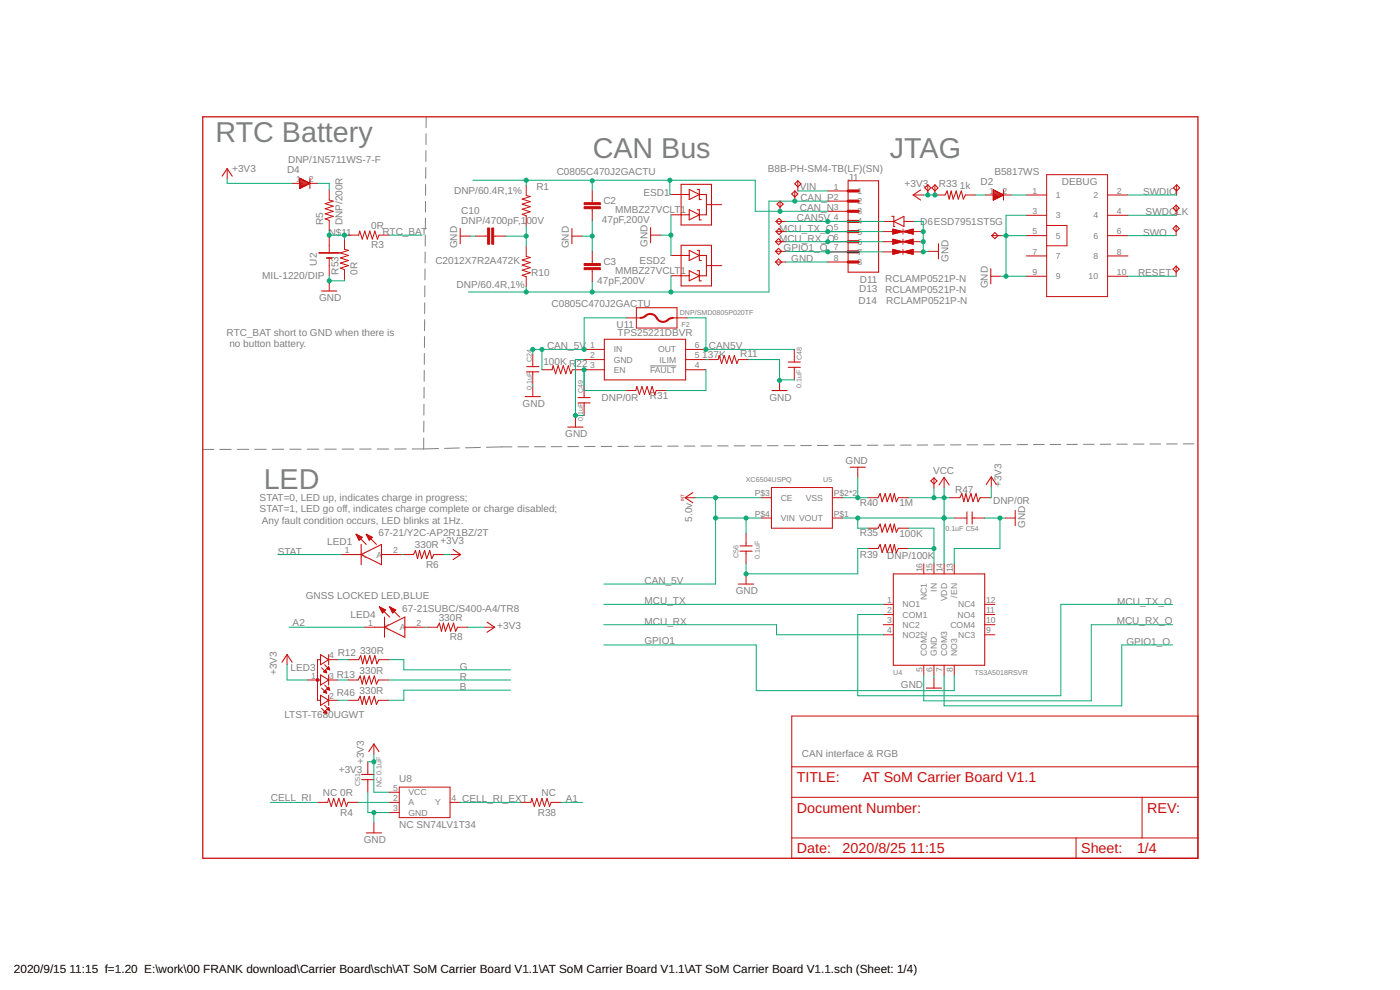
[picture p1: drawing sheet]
<svg xmlns="http://www.w3.org/2000/svg" width="420mm" height="297mm" viewBox="0 0 420 297" stroke-linecap="round" stroke-linejoin="round" font-family="sans-serif">
<g fill="none" stroke="#808080" stroke-width=".3">
<path d="M127.9 35.1v3.2M127.7 55.3v3.3M127.8 50.3v3.2M127.8 45.2v3.3M127.9 40.1l-.1 3.3M127.6 75.6v3.3M127.6 70.5v3.3M127.7 65.5l-.1 3.2M127.7 60.4v3.3M127.4 95.9v3.3M127.5 90.8l-.1 3.3M127.5 85.8v3.2"/>
<path d="M127.6 80.7l-.1 3.3M127.3 116.2v3.3M127.3 111.1v3.3M127.4 106.1l-.1 3.2M127.4 101v3.3M195.1 109.8h7.9M64.2 134.8l-3.5 .1M66 134.8h3.4M74.7 134.8h-3.5M76.5 134.8h3.4M85.2 134.8h-3.5M87 134.8h3.4"/>
<path d="M92.2 134.8h3.5M97.5 134.8h3.4M102.7 134.7h3.5M111.4 134.7h-3.5M113.2 134.7h3.4M121.9 134.7h-3.5M123.7 134.7h3.4M127.2 131.4l-.1 3.3M127.2 126.3v3.3M127.2 121.3v3.2M131.6 134.6l-4.5 .1M137.9 134.4l-4.5 .1"/>
<path d="M144.2 134.3l-4.5 .1M153.6 134.1l-7.6 .1M158.6 134l-3.2 .1M163.6 134h-3.2M168.6 134h-3.2M173.6 134h-3.2M178.6 134h-3.2M183.6 133.9l-3.2 .1M188.6 133.9h-3.2M193.6 133.9h-3.2M198.6 133.9h-3.2M200.4 133.9h3.2"/>
<path d="M205.4 133.8h3.2M210.4 133.8h3.2M215.3 133.8h3.2M220.3 133.8h3.2M225.3 133.8h3.2M230.3 133.7h3.2M235.3 133.7h3.2M240.3 133.7h3.2M248.5 133.6l-3.2 .1M253.5 133.6h-3.2M258.5 133.6h-3.2M263.5 133.6h-3.2"/>
<path d="M268.5 133.6h-3.2M273.5 133.5l-3.2 .1M278.4 133.5h-3.1M283.4 133.5h-3.2M288.4 133.5h-3.2M293.4 133.5h-3.2M298.4 133.4l-3.2 .1M303.4 133.4h-3.2M308.4 133.4h-3.2M313.4 133.4h-3.2M318.4 133.3l-3.2 .1M323.4 133.3h-3.2"/>
<path d="M328.4 133.3h-3.2M333.3 133.3h-3.1M335.2 133.3h3.1M340.1 133.2h3.2M345.1 133.2h3.2M350.1 133.2h3.2M355.1 133.2h3.2"/>
</g>
<path d="M60.9 35.1h298.6v222.4h-298.6z" fill="none" stroke="#c90d0c" stroke-width=".38"/>
<g fill="none" stroke="#c90d0c" stroke-width=".3">
<path d="M68.2 50.6v3M87.7 55h3M92.2 55h3.1M98.8 57v3l1.2 .3-2.4 .8 2.4 .8-2.4 .7 2.4 .8-2.4 .8 2.4 .7-2.4 .8 1.2 .4v3.1M157.9 55.6v3.1l1.2 .3-2.4 .7 2.4 .8-2.4 .8 2.4 .7-2.4 .8 2.4 .7-2.4 .8 1.2 .4v3.1M177.7 57.1v3.7M201.4 58.4h3M238.5 57.3v3M239.4 54.3v3M248.4 57.3h6.1M274 58.5h3.1M278.4 55.5v3"/>
<path d="M280.6 55.5v3h3M289.7 58.5h3.1M295.8 58.5h3.1M300.4 58.5h3M308 58.5h6.1M314.1 52.4h18.3v36.6h-18.3zM332.4 58.5h6.1M353.1 55.5v3M98.8 70.5v5.4M98.8 77.4v5.3M103.4 71.8v3l1.2 .3-2.4 .8 2.4 .7-2.4 .8 2.4 .8-2.4 .7 2.4 .8-2.4 .8 1.2 .4v3M104.6 70.5h3l.3-1.2 .8 2.5 .8-2.5 .7 2.5 .8-2.5 .7 2.5 .8-2.5 .8 2.5 .4-1.3h3.1"/>
<path d="M138.1 70.8h3.1M142.7 70.8h3.6M148.2 70.8h3.6M157.9 73.9v3l1.2 .4-2.4 .7 2.4 .8-2.4 .7 2.4 .8-2.4 .8 2.4 .7-2.4 .8 1.2 .4v3.1M171.6 70.8h3.1M177.7 62.6v3.7M177.7 75.4v3.7M195.3 70.5h3M201.4 64.5h3M201.4 76.6h3M213.5 61.4h3.1M213.5 79.7h3.1"/>
<path d="M232.7 72.5h3.1M232.7 78.6h3.1M232.7 75.4h3.1M232.9 66.4h3M232.9 69.5h3M234.1 60.3v3.1M248.4 60.3h6.1M248.4 63.4h6.1M248.4 66.4h6.1M248.4 69.5h6.1M248.4 72.5h6.1M248.4 75.6h6.1"/>
<path d="M248.4 78.6h6.1M264.9 69.5h3M264.9 72.5h3M264.9 75.6h3M265.2 66.4h3M267.9 68.7l6.1 1.6v-1.6l-6.1 1.6zM267.9 71.8v1.5l6.1-1.5v1.5zM267.9 74.8v1.5l6.1-1.5v1.5zM267.9 70.2h.3M267.9 70h.9M267.9 69.9h1.5M267.9 69.7h2.1"/>
<path d="M267.9 69.6h2.7M267.9 69.4h2.9M267.9 69.3h2.3M267.9 69.1h1.7M267.9 69h1M267.9 68.8h.5M267.9 73.2h.4M267.9 73h1M267.9 72.9h1.6M267.9 72.7h2.2M267.9 72.6h2.8M267.9 72.5h2.8"/>
<path d="M267.9 72.3h2.2M267.9 72.1h1.6M267.9 72h1M267.9 71.8h.3M267.9 76.2h.5M267.9 76.1h1.1M267.9 75.9h1.7M267.9 75.8h2.3M267.9 75.6h2.9M267.9 75.5h2.7M267.9 75.3h2.1M267.9 75.2h1.4"/>
<path d="M267.9 75h.9M267.9 74.9h.2M271 68.7v1.6M271 71.8v1.5M271 74.8v1.5M271.2 75.6h2.8M271.2 69.4h2.8M271.3 72.6h2.7M271.3 66.4h3M271.3 72.5h2.7M271.4 69.6h2.6M271.4 75.5h2.6"/>
<path d="M271.8 75.8h2.2M271.8 69.3h2.2M271.9 72.7h2.1M271.9 72.3h2.1M272 69.7h2M272 75.3h2M272.4 75.9h1.6M272.4 69.1h1.6M272.5 72.9h1.5M272.5 72.1h1.5M272.6 69.9h1.4M272.6 75.2h1.4"/>
<path d="M273 76.1h1M273 69h1M273.1 73h.9M273.1 72h.9M273.2 70h.8M273.2 75h.8M273.6 76.2h.4M273.6 68.8h.4M273.7 73.2h.3M273.7 71.8h.3M273.8 70.2h.2M273.8 74.9h.2"/>
<path d="M274 69.5h3.1M274 72.5h3.1M274 75.6h3.1M278.6 75.4h3M297.6 70.7h3.1M308 70.7h6.1M308 64.6h6.1M308 76.8h6.1M314.1 67.6h6.1v6.1h-6.1M332.4 70.7h6.1M332.4 64.6h6.1M332.4 76.8h6.1"/>
<path d="M353 61.6v3M353 67.6v3.1M353 79.8v3.1M98.8 84.3v3M177.7 80.9v3.7M187.9 95.4h4.3M191 92.3h12.2v6.1h-12.2zM201.4 82.7h3M202 95.4h4.2M297.3 82.9h3.1M308 82.9h6.1M332.4 82.9h6.1"/>
<path d="M159.9 106.2v3.8M159.9 111.6v3.7M159.9 116v3M162.6 110.9h3.1l.3-1.2 .8 2.4 .7-2.4 .8 2.4 .7-2.4 .8 2.4 .8-2.4 .7 2.4 .5-1.2h3M175.3 104.8h6.1M175.3 107.9h6.1M175.3 110.9h6.1M175.3 115.5v3.8M187.8 117.2h3l.3-1.2 .8 2.4 .8-2.4 .7 2.4 .8-2.4 .7 2.4 .8-2.4 .8 2.4 .4-1.2h3.1M205.8 104.8h6.1M205.8 107.9h6.1M205.8 110.9h6.1"/>
<path d="M212.5 107.9h3l.3-1.2 .8 2.4 .7-2.4 .8 2.4 .8-2.4 .7 2.4 .8-2.4 .7 2.4 .5-1.2h3.1M234 114.1v3.1M238.4 104.8v3.8M238.4 110.2v3.8M172.7 125.1v3M175.3 120.9v3.8M205.6 149.3h3.1M223.9 160v3.8M228.5 155.4h3M228.5 149.3h3M231.5 146.3h18.3v12.2h-18.3zM249.8 155.4h3.1"/>
<path d="M249.8 149.3h3.1M257.4 140.2v3M260.5 149.3h3M260.5 158.5h3M269.6 149.3h3.1M269.6 158.5h3.1M280.3 143.4v3M283.3 143.2v3.1M285 149.3h3.1M286.4 155.4h3.8M291.8 155.4h3.7M294.2 149.3h3"/>
<path d="M297.5 143.1v3M301.6 155.4h3.1M102.3 166.4h3M117.5 166.4h3.1M121.1 166.4h3M130.2 166.4h3M135.2 166.4h3.1M223.9 165.4v3.7M223.9 172.2v3M260.5 164.6h3M269.6 164.6h3.1M277.2 169.1v3.1"/>
<path d="M280.3 169.1v3.1M283.3 169.1v3.1M286.4 169.1v3.1M86.1 196.4v3.1M96.2 197.9h-.9v12.2h.9M97.4 199.5l1.1 1M98.3 197.9h3.1M104.6 197.9h3M109.3 188.2h3.1M113.7 197.9h3.1M124.5 188.2h3.1M128.2 188.2h3.1"/>
<path d="M137.4 188.2h3M145.4 188.2h3.1M265 181.3h3.1M265 184.4h3.1M265 187.4h3.1M265 190.5h3.1M277.2 199.6v3M280.3 199.6v3M283.3 199.6v3M286.4 199.6v3M295.5 181.3h3.1M295.5 184.4h3.1"/>
<path d="M295.5 187.4h3.1M295.5 190.5h3.1M92.2 204h4M96.5 200.4l1.1 1M96.5 206.5l1.1 1M96.5 212.6l1.1 1M97.1 207.7l.9 .3M97.1 207.7h.8M97.2 213.7h.7M97.2 201.5h.7M97.3 207.5h.6M97.3 201.6h.7"/>
<path d="M97.3 213.6h.6M97.4 201.3h.5M97.4 205.5l1.1 1.1M97.4 211.6l1.1 1.1M97.4 207.4h.4M97.4 213.9h.6M97.5 213.4h.3M97.5 201.2h.3M97.6 207.8h.4M97.6 207.2h.2M97.6 213.3h.2M97.7 201h.1"/>
<path d="M97.7 201l.3 .9-.9-.3zM97.7 201.8h.3M97.7 207.1l.3 .9M97.7 207.1l-.6 .6M97.7 207.1h.1M97.7 213.2l.3 .9-.9-.3zM97.9 214h.1M98 208h.1M98 212.9l1 .3M98 212.9l.6-.6 .4 .9M98.1 206.8h.7M98.1 212.8h.7"/>
<path d="M98.1 200.6h.7M98.2 206.6h.6M98.2 200.7h.7M98.2 212.7h.6M98.3 200.4h.5M98.3 206.5h.4M98.3 210.1h3.1M98.3 204h3.1M98.4 213h.5M98.4 212.5h.3M98.4 200.3h.3M98.5 206.3h.2"/>
<path d="M98.5 206.9h.4M98.5 212.4h.2M98.6 200.1h.1M98.6 200.1l.4 .9-1-.3zM98.6 206.2l.4 .9-1-.3M98.6 206.2l-.6 .6M98.6 206.2h.1M98.7 200.9h.2M98.8 213.1h.1M104.4 210.1h3.1M104.4 204h3.1M113.6 210.1h3"/>
<path d="M113.6 204h3M237.6 214.8h121.9v42.7h-121.9zM280.3 203.4v3.1M110.4 228.6v3.8M110.4 233.9v3.8M112.2 223.2v3.1M116.8 237.7h3M119.8 236.2h15.3v9.1h-15.3zM237.6 239.2h121.9M237.6 230.1h121.9M342.8 239.2v12.2M95.3 240.7h3l.3-1.2 .8 2.5 .8-2.5 .7 2.5 .8-2.5 .7 2.5 .8-2.5 .8 2.5 .4-1.3h3.1"/>
<path d="M112.2 246.8v3.1M116.8 240.7h3M116.8 243.8h3M135.1 240.7h3M156.3 240.7h3l.3-1.2 .8 2.5 .7-2.5 .8 2.5 .7-2.5 .8 2.5 .8-2.5 .7 2.5 .5-1.3h3M237.6 251.4h121.9M322.9 251.4v6.1"/>
</g>
<g fill="none" stroke="#c90d0c" stroke-width=".32">
<path d="M66.7 52.9l1.5-2.3 1.5 2.3M90 53.5l3 1.5-3 1.5zM90 56.5h.1M90 56.2h.6M90 56h1.1M90 55.7h1.6M90 55.4h2.2M90 55.1h2.7M90 54.9h2.7M90 54.6h2.2M90 54.3h1.7M90 54.1h1.1"/>
<path d="M90 53.8h.6M90 53.5h.1M93 53.5v3M204.4 55.3h9.1v12.2h-9.1zM204.4 58.4h2.4M206.8 56.8l3.1 1.6-3.1 1.5zM209.3 56.8h.6v3.1h.6M209.9 58.4h2.1v6.1h-2.1M237.6 58.2l.9-.9 .9 .9-.9 .9zM238.5 55.2l.9-.9 1 .9-1 .9zM254.5 54.3h9.2v27.4h-9.2zM276.3 57l-2.3 1.5 2.3 1.5"/>
<path d="M277.5 56.4l.9-.9 1 .9-1 .9zM279.7 56.4l.9-.9 .9 .9-.9 .9zM283.6 58.5l.6-1.2 .7 2.4 .6-2.4 .6 2.4 .9-2.4 .6 2.4 .9-2.4 .6 2.4 .6-1.2M298.1 57l3.1 1.5-3.1 1.5zM298.1 59.8h.5M298.1 59.5h1M298.1 59.2h1.6M298.1 59h2.1M298.1 58.7h2.7M298.1 58.4h2.9M298.1 58.1h2.3M298.1 57.9h1.8"/>
<path d="M298.1 57.6h1.2M298.1 57.3h.7M298.1 57.1h.2M301.2 57v3M352.2 56.4l.9-.9 .9 .9-.9 .9zM138.1 68.6v4.5M171.6 68.6v4.5M195.3 68.3v4.5M204.4 73.6h9.1v12.2h-9.1zM204.4 64.5h2.4M204.4 76.6h2.4M206.8 62.9l3.1 1.6-3.1 1.5z"/>
<path d="M206.8 75.1l3.1 1.5-3.1 1.6zM209.3 62.9h.6v3.1h.6M209.3 75.1h.6v3.1h.6M209.9 76.6h2.1v6.1h-2.1M212 61.4h1.5M212 79.7h1.5M232.7 72.5l1-.9 .9 .9-.9 .9zM232.7 78.6l1-.9 .9 .9-.9 .9zM233.2 61.3l.9-1 .9 1-.9 .9zM233.7 74.5l.9 .9-.9 .9-1-.9zM233.8 65.5l.9 .9-.9 1-.9-1zM233.8 68.6l.9 .9-.9 .9-.9-.9z"/>
<path d="M267.6 64.9h.6v3.1h.3M268.2 66.4l3.1-1.5v3.1zM281.6 73.1v4.6M297.6 70.7l1-.9 .9 .9-.9 .9zM352 68.6l1-1 .9 1-.9 .9zM352 62.5l1-.9 .9 .9-.9 .9zM96.5 87.3h4.6M204.4 82.7h2.4M206.8 81.2l3.1 1.5-3.1 1.6zM209.3 81.2h.6v3.1h.6M297.3 80.6v4.6M352 80.8l1-1 .9 1-.9 .9z"/>
<path d="M157.6 119h4.6M158.1 110h3.6M158.1 111.6h3.6M173.5 119.3h3.6M181.4 101.8h24.4v12.2h-24.4zM231.7 117.2h4.5M236.6 108.6h3.6M236.6 110.2h3.6M170.4 128.1h4.6M173.5 120.9h3.6M207.9 147.8l-2.3 1.5 2.3 1.6M255.1 140.2h4.6"/>
<path d="M263.5 158.5l.6-1.3 .6 2.5 1-2.5 .6 2.5 .9-2.5 .6 2.5 .6-2.5 .6 2.5 .6-1.2M263.5 149.3l.6-1.2 .6 2.4 1-2.4 .6 2.4 .9-2.4 .6 2.4 .6-2.4 .6 2.4 .6-1.2M279.4 144.3l.9-.9 .9 .9-.9 .9zM281.8 145.5l1.5-2.3 1.6 2.3M288.1 149.3l.6-1.2 .6 2.4 .6-2.4 .6 2.4 .9-2.4 .6 2.4 .9-2.4 .6 2.4 .7-1.2M290.2 153.6v3.6M291.8 153.6v3.6M296 145.4l1.5-2.3 1.5 2.3M304.7 153.1v4.6M105.3 166.4h3.1M106.9 160.3l3 3M106.9 160.3l1.8 .9-.9 .9z"/>
<path d="M107 160.5h.3M107.1 160.8h.8M107.3 161.1h1.1M107.4 161.4h1.2M107.5 161.6h.8M107.7 161.9h.3M108.4 166.4l6.1-3.1v6.1zM108.4 163.3v6.1M109.9 160.3l3.1 3M109.9 160.3l1.8 .9-.9 .9zM110 160.5h.4M110.2 160.8h.7"/>
<path d="M110.3 161.1h1.2M110.4 161.4h1.2M110.6 161.6h.7M110.7 161.9h.4M114.5 166.4h3M124.1 166.4l.6-1.2 .6 2.4 .6-2.4 .6 2.4 .9-2.4 .7 2.4 .9-2.4 .6 2.4 .6-1.2M136 164.9l2.3 1.5-2.3 1.5M221.6 175.2h4.6M222.1 163.8h3.6M222.1 165.4h3.6M263.5 164.6l.6-1.3 .6 2.5 1-2.5 .6 2.5 .9-2.5 .6 2.5 .6-2.5 .6 2.5 .6-1.2M268.1 172.2h27.4v27.4h-27.4z"/>
<path d="M84.6 198.7l1.5-2.3 1.6 2.3M96.2 196.4l2.4 1.5-2.4 1.6zM98.6 196.4v3.1M107.6 197.9l.6-1.2 .7 2.5 .6-2.5 .6 2.5 .9-2.5 .6 2.5 .9-2.5 .6 2.5 .6-1.3M112.4 188.2h3M113.9 182.1l3 3M113.9 182.1l1.8 .9-.9 .9zM113.9 182.1h.1M114 182.4h.4M114.2 182.6h.8M114.3 182.9h1.2M114.4 183.2h1.1"/>
<path d="M114.6 183.5h.7M114.7 183.7h.3M115.4 188.2l6.1-3.1v6.1zM115.4 185.1v6.1M116.9 182.1l3.1 3M116.9 182.1h.1M116.9 182.1l1.9 .9-1 .9zM117.1 182.4h.4M117.2 182.6h.8M117.3 182.9h1.3M117.5 183.2h1.1M117.6 183.5h.7"/>
<path d="M117.8 183.7h.2M121.5 188.2h3M131.3 188.2l.6-1.2 .6 2.4 .6-2.4 .6 2.4 .9-2.4 .6 2.4 .9-2.4 .6 2.4 .7-1.2M146.2 186.7l2.3 1.5-2.3 1.5M96.2 202.5l2.4 1.5-2.4 1.5zM96.2 208.6l2.4 1.5-2.4 1.5zM98.6 202.5v3M98.6 208.6v3M107.5 204l.6-1.2 .6 2.5 .6-2.5 .6 2.5 .9-2.5 .6 2.5 1-2.5 .6 2.5 .6-1.3M107.5 210.1l.6-1.2 .6 2.4 .6-2.4 .6 2.4 .9-2.4 .6 2.4 1-2.4 .6 2.4 .6-1.2M278 206.5h4.6M108.5 232.4h3.7"/>
<path d="M108.5 233.9h3.7M110.7 225.5l1.5-2.3 1.5 2.3M109.9 249.9h4.6"/>
</g>
<g fill="#c90d0c" stroke="#c90d0c" stroke-width=".3">
<path d="M175.3 62h4.9v.6h-4.9z"/>
<path d="M175.3 60.8h4.9v.6h-4.9z"/>
<path d="M175.3 80.3h4.9v.6h-4.9z"/>
<path d="M175.3 79.1h4.9v.6h-4.9z"/>
<path d="M147.6 68.4h.6v4.9h-.6z"/>
<path d="M146.3 68.4h.6v4.9h-.6z"/>
</g>
<path d="M254.5 57.3h3.1M254.5 60.3h3.1M254.5 63.4h3.1M254.5 66.4h3.1M254.5 69.5h3.1M254.5 72.5h3.1M254.5 75.6h3.1M254.5 78.6h3.1" fill="none" stroke="#c90d0c" stroke-width=".93"/>
<g fill="#c90d0c" stroke="#c90d0c" stroke-width=".3">
<path d="M95 203.8l.1-.1a.37 .37 0 0 1 .6 .2 .37 .37 0 0 1-.3 .5 .37 .37 0 0 1-.5-.4h.5h-.5z" fill-rule="evenodd"/>
<path d="M95 203.8l.1-.1a.37 .37 0 0 1 .6 .2 .37 .37 0 0 1-.3 .5 .37 .37 0 0 1-.5-.4h.5h-.5z" fill-rule="evenodd"/>
</g>
<path d="M95.8 75.9h6.1M98 77.4h1.6" fill="none" stroke="#c90d0c" stroke-width=".51"/>
<path d="M192.2 95.4l.8-.2a2.73 2.73 0 0 1 3.3-.7l.3 .2a2.7 2.7 0 0 0 2.8 1.8l1.7-1 .9-.1" fill="none" stroke="#c90d0c" stroke-width=".61"/>
<g fill="none" stroke="#0dab76" stroke-width=".3">
<path d="M68.2 53.6v1.4h19.5M95.3 55h3.5v2M141.9 54.1h84.8v9.3h21.7M157.9 54.1v1.5M177.7 54.1v3M201 54.1v4.3h.4M239.4 57.3h9M277.1 58.5h3.5M292.8 58.5h3M303.4 58.5h4.6M338.5 58.5h14.6M98.8 69.2v1.3h5.8"/>
<path d="M103.4 70.5v1.3M116.8 70.5h9.9M141.2 70.8h1.5M151.8 70.8h6.1M157.9 67.8v6.1M174.7 70.8h3M177.7 66.3v9.1M198.3 70.5h3.1M201.4 64.5v12.1M235.8 78.6h12.6M235.8 75.4l29.1 .2M235.8 72.5h29.1"/>
<path d="M235.9 66.4h29.3M235.9 69.5h29M248.4 60.3h-17.6v27.3h-90.3M274.3 66.4h2.8v9.2l1.5-.2M300.7 70.7h7.3M308 64.6h-6.1v18.3M338.5 70.7h14.5M338.5 64.6h14.5M98.8 82.7v1.6h4.6v-.4M157.9 86.1v1.5M177.7 84.6v3M187.9 95.4h-12.6v9.4h-15.7"/>
<path d="M201.4 82.7v4.9M206.2 95.4h5.7v9.4h26.5M300.4 82.9h7.6M338.5 82.9h14.5M159.9 104.8v1.4M159.9 115.3v.7M162.6 104.8v6.1M174.8 110.9h.5v6.3h12.5M175.3 107.9h-2.6v17.2M211.9 107.9h.6M211.9 110.9v6.3h-11.9M224.7 107.9h9.3v6.2"/>
<path d="M234 114h4.4M172.7 124.7h2.6M208.7 149.3h19.8M214.8 155.4h13.7M214.8 149.3v25.9h-33.6M223.9 155.4v4.6M252.9 155.4h33.5M252.9 149.3h7.6M257.4 143.2v6.1M257.4 155.4v3.1h3.1M272.7 149.3h12.3M272.7 158.5h7.6v10.6"/>
<path d="M280.3 146.4v2.9M283.3 146.3v22.8M295.5 155.4h6.1M297.5 146.1v3.2h-.3M300.1 155.4v9.2h-13.7v4.5M83.4 166.4h19M120.6 166.4h.5M133.2 166.4h2M260.5 164.6h-3.1v7.6h-33.5v-3.1M272.7 164.6h7.6M86.1 199.5v4.5h6.1M86.8 188.2h22.5"/>
<path d="M101.4 197.9h3.2M116.8 197.9h4.4v3.1h32M127.6 188.2h.6M140.4 188.2h5M181.2 193.5h45.7v13.7h59.5v-4.6M181.2 181.3h83.8M181.2 187.4h51.8v3.1h32M351.9 181.3h-33.5v27.4h-61v-24.3h7.6M351.9 187.4h-24.4v22.9h-50.3v-7.7M351.9 193.5h-15.2v18.3h-53.4v-9.2M101.4 204h3M101.4 210.1h3"/>
<path d="M116.6 204h36.6M153.2 207.1h-32v3h-4.6M280.3 202.6v.8M110.4 237.7v6.1h6.4M110.4 228.6h1.8M112.2 226.3v11.4h4.6M81.1 240.7h14.2M107.5 240.7h9.3M112.2 243.8v3M138.1 240.7h18.2M168.4 240.7h6.4"/>
</g>
<g fill="#0dab76" stroke="#0dab76" stroke-width=".3">
<circle cx="301.9" cy="82.9" r=".61"/>
<circle cx="301.9" cy="70.7" r=".61"/>
<circle cx="177.7" cy="70.8" r=".61"/>
<circle cx="201.4" cy="70.5" r=".61"/>
<circle cx="98.8" cy="84.3" r=".61"/>
<circle cx="277.1" cy="69.5" r=".61"/>
<circle cx="277.1" cy="72.5" r=".61"/>
<circle cx="277.1" cy="75.6" r=".61"/>
<circle cx="172.7" cy="124.7" r=".61"/>
<circle cx="234" cy="114.1" r=".61"/>
<circle cx="112.2" cy="243.8" r=".61"/>
<circle cx="300.1" cy="155.4" r=".61"/>
<circle cx="223.9" cy="172.2" r=".61"/>
<circle cx="257.4" cy="149.3" r=".61"/>
<circle cx="280.6" cy="58.5" r=".61"/>
<circle cx="278.4" cy="58.5" r=".61"/>
<circle cx="112.2" cy="228.6" r=".61"/>
<circle cx="157.9" cy="70.8" r=".61"/>
<circle cx="157.9" cy="54.1" r=".61"/>
<circle cx="201" cy="54.1" r=".61"/>
<circle cx="177.7" cy="54.3" r=".61"/>
<circle cx="234.1" cy="63.4" r=".61"/>
<circle cx="157.9" cy="87.6" r=".61"/>
<circle cx="177.7" cy="87.6" r=".61"/>
<circle cx="201.4" cy="87.6" r=".61"/>
<circle cx="238.5" cy="60.3" r=".61"/>
<circle cx="248.4" cy="66.4" r=".61"/>
<circle cx="211.9" cy="104.8" r=".61"/>
<circle cx="98.8" cy="70.5" r=".61"/>
<circle cx="103.4" cy="70.5" r=".61"/>
<circle cx="162.6" cy="104.8" r=".61"/>
<circle cx="159.9" cy="104.8" r=".61"/>
<circle cx="175.3" cy="104.8" r=".61"/>
<circle cx="214.8" cy="149.3" r=".61"/>
<circle cx="214.8" cy="155.4" r=".61"/>
<circle cx="223.9" cy="155.4" r=".61"/>
<circle cx="175.3" cy="110.9" r=".61"/>
<circle cx="283.3" cy="155.4" r=".61"/>
<circle cx="257.4" cy="155.4" r=".61"/>
<circle cx="283.3" cy="149.3" r=".61"/>
<circle cx="280.3" cy="149.3" r=".61"/>
<circle cx="248.4" cy="75.6" r=".61"/>
<circle cx="248.4" cy="72.5" r=".61"/>
<circle cx="248.4" cy="69.5" r=".61"/>
<circle cx="280.3" cy="164.6" r=".61"/>
</g>
<g font-size="8.6" fill="#808080">
<text x="64.7" y="42.7">RTC Battery</text>
<text x="177.9" y="47.4">CAN Bus</text>
<text x="267" y="47.5">JTAG</text>
<text x="79.1" y="146.6">LED</text>
</g>
<g font-size="4.3" fill="#c90d0c">
<text x="239.1" y="234.7">TITLE:</text>
<text x="258.9" y="234.7">AT SoM Carrier Board V1.1</text>
<text x="239.1" y="243.8">Document Number:</text>
<text x="344.3" y="243.8">REV:</text>
<text x="239.1" y="256">Date:</text>
<text x="252.9" y="256">2020/8/25</text>
<text x="273.2" y="256">11:15</text>
<text x="324.5" y="256">Sheet:</text>
<text x="341.2" y="256">1/4</text>
</g>
<g font-size="3.5">
<text x="4.2" y="291.8">2020/9/15</text>
<text x="20.9" y="291.8">11:15 f=1.20 E:\work\00 FRANK download\Carrier Board\sch\AT SoM Carrier Board V1.1\AT SoM Carrier Board V1.1\AT SoM Carrier Board V1.1.sch (Sheet: 1/4)</text>
</g>
<g font-size="3" fill="#808080">
<text x="69.7" y="51.7">+3V3</text>
<text x="86.1" y="52">D4</text>
<text x="86.5" y="48.9">DNP/1N5711WS-7-F</text>
<text x="167.1" y="52.6">C0805C470J2GACTU</text>
<text x="230.5" y="51.5">B8B-PH-SM4-TB(LF)(SN)</text>
<text x="298.4" y="52.4">B5817WS</text>
<text x="136.3" y="58.4">DNP/60.4R,1%</text>
<text x="161" y="56.9">R1</text>
<text x="193.1" y="58.9">ESD1</text>
<text x="240.1" y="57.1">VIN</text>
<text x="254.5" y="54.2">J1</text>
<text x="271.5" y="56.1">+3V3</text>
<text x="281.8" y="56.2">R33</text>
<text x="288.1" y="56.7">1k</text>
<text x="294.3" y="55.5">D2</text>
<text x="318.7" y="55.5">DEBUG</text>
<text x="343.1" y="58.5">SWDIO</text>
<text x="138.4" y="64.3">C10</text>
<text x="181.1" y="61.3">C2</text>
<text x="184.6" y="63.8">MMBZ27VCLT1</text>
<text x="240.1" y="63.2">CAN_N</text>
<text x="240.2" y="60.2">CAN_P</text>
<text x="343.8" y="64.6">SWDCLK</text>
<text x="97" y="67.7" transform="rotate(-90 97 67.7)">R5</text>
<text x="98.6" y="70.7">N$11</text>
<text x="102.8" y="67.7" transform="rotate(-90 102.8 67.7)">DNP/200R</text>
<text x="111.4" y="68.7">0R</text>
<text x="114.8" y="70.4">RTC_BAT</text>
<text x="138.4" y="67.3">DNP/4700pF,1</text>
<text x="158" y="67.3">00V</text>
<text x="180.6" y="66.9">47pF,200V</text>
<text x="233.8" y="69.6">MCU_TX_O</text>
<text x="239.1" y="66.4">CAN5V</text>
<text x="276.2" y="67.5">D6ESD7951ST5G</text>
<text x="343.1" y="70.7">SWO</text>
<text x="111.4" y="74.5">R3</text>
<text x="137.2" y="74.5" transform="rotate(-90 137.2 74.5)">GND</text>
<text x="170.7" y="74.5" transform="rotate(-90 170.7 74.5)">GND</text>
<text x="194.3" y="74.2" transform="rotate(-90 194.3 74.2)">GND</text>
<text x="233.8" y="72.5">MCU_RX_O</text>
<text x="235.2" y="75.3">GPIO1_O</text>
<text x="78.7" y="83.7">MIL-1220/DIP</text>
<text x="95.1" y="79.7" transform="rotate(-90 95.1 79.7)">U2</text>
<text x="101.6" y="82.4" transform="rotate(-90 101.6 82.4)">R53</text>
<text x="107.3" y="82.4" transform="rotate(-90 107.3 82.4)">0R</text>
<text x="130.6" y="79.1">C2012X7R2A472K</text>
<text x="159.4" y="82.8">R10</text>
<text x="181.1" y="79.5">C3</text>
<text x="184.6" y="82.1">MMBZ27VCLT1</text>
<text x="191.9" y="79.4">ESD2</text>
<text x="237.5" y="78.6">GND</text>
<text x="284.7" y="78.5" transform="rotate(-90 284.7 78.5)">GND</text>
<text x="341.5" y="82.9">RESET</text>
<text x="137" y="86.4">DNP/60.4R,1%</text>
<text x="179.3" y="85.2">47pF,200V</text>
<text x="257.8" y="87.6">D13</text>
<text x="258.1" y="84.9">D11</text>
<text x="265.7" y="84.7">RCLAMP0521P-N</text>
<text x="265.7" y="87.9">RCLAMP0521P-N</text>
<text x="296.4" y="86.5" transform="rotate(-90 296.4 86.5)">GND</text>
<text x="95.7" y="90.4">GND</text>
<text x="165.5" y="92.2">C0805C470J2GACTU</text>
<text x="257.7" y="91.1">D14</text>
<text x="266" y="91.1">RCLAMP0521P-N</text>
<text x="68" y="100.9">RTC_BAT short to GND when there is</text>
<text x="185" y="98.3">U11</text>
<text x="185.3" y="100.9">TPS25221DBVR</text>
<text x="68.8" y="104.1">no button battery.</text>
<text x="164.2" y="104.8">CAN_5V</text>
<text x="210.8" y="107.3">137K</text>
<text x="212.8" y="104.8">CAN5V</text>
<text x="222.1" y="107.2">R11</text>
<text x="163.1" y="109.6">100K R</text>
<text x="173" y="110.1">22</text>
<text x="195.1" y="119.7">R31</text>
<text x="156.9" y="122.1">GND</text>
<text x="180.5" y="120.4">DNP/0R</text>
<text x="230.9" y="120.2">GND</text>
<text x="169.7" y="131.2">GND</text>
<text x="253.8" y="139.3">GND</text>
<text x="280" y="142.3">VCC</text>
<text x="286.6" y="147.8">R47</text>
<text x="300.5" y="146.1" transform="rotate(-90 300.5 146.1)">+3V3</text>
<text x="77.9" y="150.2">STAT=0, LED up, indicates charge in progress;</text>
<text x="77.9" y="153.7">STAT=1, LED go off, indicates charge complete or charge disabled;</text>
<text x="258" y="151.8">R40</text>
<text x="269.9" y="151.9">1M</text>
<text x="298" y="151.2">DNP/0R</text>
<text x="78.6" y="157.1">Any fault condition occurs, LED blinks at 1Hz.</text>
<text x="113.6" y="160.8">67-21/Y2C-AP2R1BZ/2T</text>
<text x="207.8" y="156.5" transform="rotate(-90 207.8 156.5)">5.0v</text>
<text x="258" y="160.9">R35</text>
<text x="269.9" y="161.1">100K</text>
<text x="307.7" y="158.5" transform="rotate(-90 307.7 158.5)">GND</text>
<text x="83.4" y="166.4">STAT</text>
<text x="98.2" y="163.5">LED1</text>
<text x="124.5" y="164.6">330R</text>
<text x="132.2" y="163.3">+3V3</text>
<text x="258" y="167.3">R39</text>
<text x="266.3" y="167.8">DNP/100K</text>
<text x="127.9" y="170.3">R6</text>
<text x="91.8" y="179.6">GNSS LOCKED LED,BLUE</text>
<text x="193.4" y="175.2">CAN_5V</text>
<text x="220.9" y="178.3">GND</text>
<text x="105.2" y="185.3">LED4</text>
<text x="120.7" y="183.6">67-21SUBC/S400-A4/TR8</text>
<text x="193.4" y="181.3">MCU_TX</text>
<text x="335.3" y="181.5">MCU_TX_O</text>
<text x="87.8" y="187.7">A2</text>
<text x="131.7" y="186.4">330R</text>
<text x="149.2" y="188.6">+3V3</text>
<text x="193.4" y="187.4">MCU_RX</text>
<text x="335.1" y="187.3">MCU_RX_O</text>
<text x="101.3" y="196.7">R12</text>
<text x="108.1" y="196.1">330R</text>
<text x="135" y="192.1">R8</text>
<text x="193.4" y="193.2">GPIO1</text>
<text x="338" y="193.7">GPIO1_O</text>
<text x="83.1" y="202.5" transform="rotate(-90 83.1 202.5)">+3V3</text>
<text x="87.2" y="201.3">LED3</text>
<text x="101" y="203.5">R13</text>
<text x="107.9" y="202.2">330R</text>
<text x="138" y="201">G</text>
<text x="101" y="208.9">R46</text>
<text x="107.9" y="208.3">330R</text>
<text x="138" y="207.1">B</text>
<text x="138" y="204">R</text>
<text x="270.4" y="206.5">GND</text>
<text x="85.4" y="215.3">LTST-T680UGWT</text>
<text x="240.7" y="227">CAN interface &amp; RGB</text>
<text x="101.7" y="231.9">+3V3</text>
<text x="109.2" y="229.3" transform="rotate(-90 109.2 229.3)">+3V3</text>
<text x="96.9" y="238.9">NC 0R</text>
<text x="119.8" y="234.7">U8</text>
<text x="162.6" y="238.9">NC</text>
<text x="81.3" y="240.3">CELL_RI</text>
<text x="102.1" y="244.7">R4</text>
<text x="138.7" y="240.6">CELL_RI_EXT</text>
<text x="161.4" y="244.7">R38</text>
<text x="169.8" y="240.8">A1</text>
<text x="119.8" y="248.4">NC SN74LV1T34</text>
<text x="109.2" y="252.9">GND</text>
</g>
<g font-size="2.6" fill="#808080">
<text x="88.9" y="54.6">1</text>
<text x="92.7" y="54.6">2</text>
<text x="250.3" y="56.9">1</text>
<text x="250.3" y="59.9">2</text>
<text x="257.3" y="58.2">1</text>
<text x="297" y="58.1">1</text>
<text x="300.8" y="58.1">2</text>
<text x="309.9" y="58.1">1</text>
<text x="316.9" y="59.4">1</text>
<text x="328.2" y="59.4">2</text>
<text x="335.2" y="58.1">2</text>
<text x="250.3" y="63">3</text>
<text x="257.3" y="61.3">2</text>
<text x="257.3" y="64.3">3</text>
<text x="309.9" y="64.2">3</text>
<text x="316.9" y="65.5">3</text>
<text x="328.2" y="65.5">4</text>
<text x="335.2" y="64.2">4</text>
<text x="250.3" y="66">4</text>
<text x="250.3" y="69.1">5</text>
<text x="257.3" y="67.3">4</text>
<text x="257.3" y="70.4">5</text>
<text x="309.9" y="70.3">5</text>
<text x="316.9" y="71.6">5</text>
<text x="328.2" y="71.6">6</text>
<text x="335.2" y="70.3">6</text>
<text x="250.3" y="72.1">6</text>
<text x="250.3" y="75.1">7</text>
<text x="257.3" y="73.4">6</text>
<text x="257.3" y="76.5">7</text>
<text x="309.9" y="76.4">7</text>
<text x="316.9" y="77.7">7</text>
<text x="328.2" y="77.7">8</text>
<text x="335.2" y="76.4">8</text>
<text x="250.3" y="78.2">8</text>
<text x="257.3" y="79.5">8</text>
<text x="309.9" y="82.5">9</text>
<text x="316.9" y="83.8">9</text>
<text x="326.7" y="83.8">10</text>
<text x="335.2" y="82.5">10</text>
<text x="177.1" y="104.4">1</text>
<text x="177.1" y="107.5">2</text>
<text x="184.2" y="105.7">IN</text>
<text x="197.5" y="105.7">OUT</text>
<text x="208.6" y="104.4">6</text>
<text x="208.6" y="107.5">5</text>
<text x="177.1" y="110.5">3</text>
<text x="184.2" y="108.8">GND</text>
<text x="184.2" y="111.8">EN</text>
<text x="195.1" y="111.8">FAULT</text>
<text x="197.9" y="108.8">ILIM</text>
<text x="208.6" y="110.5">4</text>
<text x="226.5" y="148.9">P$3</text>
<text x="250.2" y="148.9">P$2*2</text>
<text x="226.5" y="155">P$4</text>
<text x="234.3" y="150.2">CE</text>
<text x="241.9" y="150.2">VSS</text>
<text x="250.2" y="155">P$1</text>
<text x="234.3" y="156.3">VIN VOUT</text>
<text x="103.5" y="166">1</text>
<text x="108.2" y="167.3">K</text>
<text x="113" y="167.3">A</text>
<text x="118" y="166">2</text>
<text x="276.8" y="171.8" transform="rotate(-90 276.8 171.8)">16</text>
<text x="279.9" y="171.8" transform="rotate(-90 279.9 171.8)">15</text>
<text x="282.9" y="171.8" transform="rotate(-90 282.9 171.8)">14</text>
<text x="286" y="171.8" transform="rotate(-90 286 171.8)">13</text>
<text x="281.2" y="177.6" transform="rotate(-90 281.2 177.6)">IN</text>
<text x="287.3" y="179.3" transform="rotate(-90 287.3 179.3)">/EN</text>
<text x="266.2" y="180.9">1</text>
<text x="266.2" y="183.9">2</text>
<text x="270.9" y="182.2">NO1</text>
<text x="270.9" y="185.3">COM1</text>
<text x="278.1" y="180.2" transform="rotate(-90 278.1 180.2)">NC1</text>
<text x="284.2" y="180.4" transform="rotate(-90 284.2 180.4)">VDD</text>
<text x="287.4" y="185.3">NO4</text>
<text x="287.6" y="182.2">NC4</text>
<text x="295.9" y="183.9">11</text>
<text x="295.9" y="180.9">12</text>
<text x="110.5" y="187.8">1</text>
<text x="115.2" y="189.1">K</text>
<text x="120" y="189.1">A</text>
<text x="125" y="187.8">2</text>
<text x="266.2" y="187">3</text>
<text x="266.2" y="190">4</text>
<text x="270.9" y="188.3">NC2</text>
<text x="270.9" y="191.4">NO2</text>
<text x="285.2" y="188.3">COM4</text>
<text x="287.6" y="191.4">NC3</text>
<text x="295.9" y="190">9</text>
<text x="295.9" y="187">10</text>
<text x="98.8" y="197.5">4</text>
<text x="278.1" y="196.8" transform="rotate(-90 278.1 196.8)">COM2</text>
<text x="281.2" y="196.8" transform="rotate(-90 281.2 196.8)">GND</text>
<text x="284.2" y="196.8" transform="rotate(-90 284.2 196.8)">COM3</text>
<text x="287.3" y="196.8" transform="rotate(-90 287.3 196.8)">NO3</text>
<text x="93.4" y="203.6">1</text>
<text x="98.8" y="203.6">3</text>
<text x="276.8" y="201.5" transform="rotate(-90 276.8 201.5)">5</text>
<text x="279.9" y="201.5" transform="rotate(-90 279.9 201.5)">6</text>
<text x="282.9" y="201.5" transform="rotate(-90 282.9 201.5)">7</text>
<text x="286" y="201.5" transform="rotate(-90 286 201.5)">8</text>
<text x="98.8" y="209.7">2</text>
<text x="118" y="237.3">5</text>
<text x="122.6" y="238.6">VCC</text>
<text x="118" y="240.3">2</text>
<text x="118" y="243.4">3</text>
<text x="122.6" y="241.7">A</text>
<text x="122.6" y="244.7">GND</text>
<text x="130.6" y="241.7">Y</text>
<text x="135.5" y="240.3">4</text>
</g>
<g font-size="2.1" fill="#808080">
<text x="204" y="94.5">DNP/SMD0805P020TF</text>
<text x="204.5" y="98">F2</text>
<text x="240.6" y="107.9" transform="rotate(-90 240.6 107.9)">C48</text>
<text x="159.6" y="108.7" transform="rotate(-90 159.6 108.7)">C24</text>
<text x="159.6" y="117.1" transform="rotate(-90 159.6 117.1)">0.1uF</text>
<text x="175" y="118" transform="rotate(-90 175 118)">C49</text>
<text x="240.5" y="116.3" transform="rotate(-90 240.5 116.3)">0.1uF</text>
<text x="175" y="124.6" transform="rotate(-90 175 124.6)">1uF</text>
<text x="175" y="126.4" transform="rotate(-90 175 126.4)">0.</text>
<text x="223.9" y="144.8">XC6504USPQ</text>
<text x="247.1" y="144.8">U5</text>
<text x="283.7" y="159.2">0.1uF C54</text>
<text x="221.6" y="167.4" transform="rotate(-90 221.6 167.4)">C56</text>
<text x="228" y="167.7" transform="rotate(-90 228 167.7)">0.1uF</text>
<text x="268.1" y="202.7">U4</text>
<text x="292.5" y="202.7">TS3A5018RSVR</text>
<text x="108.1" y="235.9" transform="rotate(-90 108.1 235.9)">C51</text>
<text x="114.5" y="236.3" transform="rotate(-90 114.5 236.3)">NC 0.1uF</text>
</g>
<text font-size="1.4" fill="#c90d0c" x="205.3" y="150.4" transform="rotate(-90 205.3 150.4)">INT</text>
</svg>
